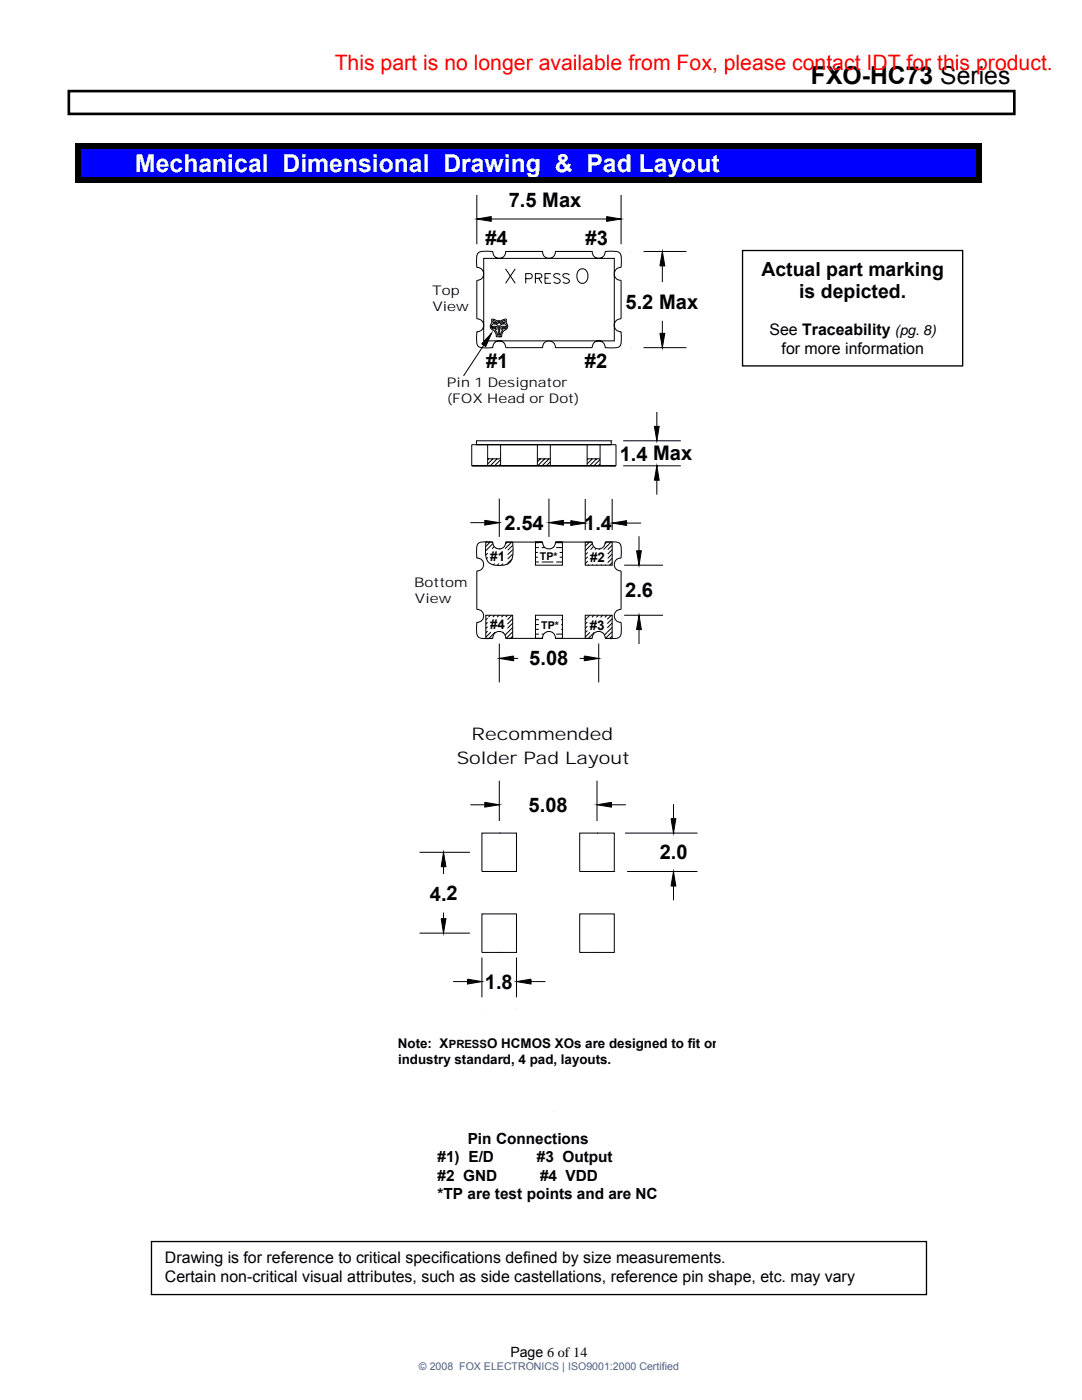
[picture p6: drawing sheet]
<svg xmlns="http://www.w3.org/2000/svg" width="216mm" height="279mm" viewBox="0 0 216 279" stroke-linecap="round" stroke-linejoin="round" font-family="sans-serif">
<path d="M13.7 18.2h188.7v4.5h-188.7z" fill="none" stroke="#000" stroke-width=".53"/>
<path d="M162.7 15.4h43.4v1.9h-43.4z" fill="#fff"/>
<path d="M162.7 15.4h43.4v1.9h-43.4z" fill="none" stroke="#fff" stroke-width=".26"/>
<path d="M31 9.3h11.5v1.7h-11.5z" fill="#fff"/>
<g fill="#00f">
<path d="M16.1 29.7h9v5.6h-9z"/>
<path d="M17.5 29.7h5.7v5.6h-5.7z"/>
<path d="M24.8 29.7h169.9v5.6h-169.9z"/>
<path d="M27 29.7h166.4v5.6h-166.4z"/>
</g>
<path d="M15 28.6h1.1v1.1h-1.1zM15 28.6h180.8v1.1h-180.8zM15 29.7h1.1v6.7h-1.1zM15 35.3h10.1v1.1h-10.1zM24.8 35.3h169.9v1.1h-169.9zM194.7 28.6h1.1v1.1h-1.1zM194.7 29.7h1.1v6.7h-1.1zM194.7 35.3h1.1v1.1h-1.1z" fill="#000"/>
<path d="M148.2 50h43.9v23h-43.9z" fill="#fff"/>
<path d="M148.2 50h43.9v23h-43.9z" fill="none" stroke="#000" stroke-width=".26"/>
<path d="M30.2 247.8h154.7v10.6h-154.7z" fill="#fff"/>
<path d="M30.2 247.8h154.7v10.6h-154.7z" fill="none" stroke="#000" stroke-width=".26"/>
<path d="M74.5 37.5h68.3v204.1h-68.3z" fill="#fff"/>
<g fill="none" stroke="#000" stroke-width=".2">
<path d="M95.1 38.9v9.8M123.9 38.9v9.8M95.1 43.7l2.9-.5v1zM95.1 51.1h.1M95.4 50.5a4.6 4.6 0 0 1 2.9-.3 1.28 1.28 0 0 0 1.3 1.4 1.28 1.28 0 0 0 1.3-1.4h7.4a1.28 1.28 0 0 0 1.2 1.4 1.28 1.28 0 0 0 1.3-1.4h7.4a1.29 1.29 0 0 0 1.3 1.4 1.29 1.29 0 0 0 1.3-1.4 4.4 4.4 0 0 1 2.9 .3 4.3 4.3 0 0 1 .2 2.9 1.29 1.29 0 0 0-1.3 1.3 1.29 1.29 0 0 0 1.3 1.2v7.7a1.29 1.29 0 0 0-1.3 1.3 1.29 1.29 0 0 0 1.3 1.3 4.5 4.5 0 0 1-.2 2.9 4.5 4.5 0 0 1-2.9 .3 1.29 1.29 0 0 0-1.3-1.4 1.29 1.29 0 0 0-1.3 1.4h-7.4a1.28 1.28 0 0 0-1.2-1.4 1.28 1.28 0 0 0-1.3 1.4h-7.4a1.28 1.28 0 0 0-1.3-1.4 1.28 1.28 0 0 0-1.3 1.4 4.6 4.6 0 0 1-2.9-.3 4.4 4.4 0 0 1-.3-2.9 1.29 1.29 0 0 0 1.4-1.3 1.29 1.29 0 0 0-1.4-1.3v-7.7a1.29 1.29 0 0 0 1.4-1.2 1.29 1.29 0 0 0-1.4-1.3 4.2 4.2 0 0 1 .3-2.9zM96.5 51.6h26.1v16.4h-26.1zM98 43.7h23.1M100.9 53.7l1.9 2.8M102.8 53.7l-1.9 2.8M104.9 55.6h.8a.51 .51 0 0 0 .5-.5 .51 .51 0 0 0-.5-.5h-.8v1.9M106.8 55.5l.3 .1a.64 .64 0 0 0 .7-.1 .64 .64 0 0 0 .2-.7l-.3-.2h-.9v1.9M107.5 55.5l.6 1"/>
<path d="M108.8 55.5h.7M109.9 54.6h-1.1v1.9h1.1M111.8 54.9a.71 .71 0 0 0-.7-.3 .71 .71 0 0 0-.6 .5l.3 .3 .7 .3 .3 .2v.3l-.5 .4-.4-.1-.4-.2M113.6 54.9a.73 .73 0 0 0-.7-.3 .73 .73 0 0 0-.6 .5l.4 .3 .6 .3 .3 .2v.3a.8 .8 0 0 1-1.3 .1M115.6 53.9a1.08 1.08 0 0 1 1.1-.1 1.08 1.08 0 0 1 .6 1 1.25 1.25 0 0 1-.3 1.3 1.25 1.25 0 0 1-1.3 .3 1.77 1.77 0 0 1-.1-2.5zM121.1 43.2l2.8 .5-2.8 .5zM123.9 51.1h.1M123.9 43.7h.1M126 50.2h.1M128.4 50.2h8.6M132.2 53.1v3.2M132.2 50.2l.5 2.9h-1z"/>
<path d="M96.5 68.9l-4 6.1M98.1 66.5l-1.2 2.7-.8-.6zM98.1 63.7l.6 .1 .6 .3h.6l.5-.3 .6-.1v.8a.83 .83 0 0 1 .3 .9 .83 .83 0 0 1-.7 .6 1.52 1.52 0 0 0-.5 1.2h-1.1a1.45 1.45 0 0 0-.9-1.5 .78 .78 0 0 1 0-1.2zM98.6 64.6l.8 .4v2h-.1l-.2-.6-.3-.6 .4-.2v-.5h-1l.1 .3h.7l-.4 .2-.5-.3 .1-.6 .4-.1M98.6 64.4l.7 .2-.4-.4-.5-.3v.5h.3M99.4 64.3h.3l-.2 .3zM100.5 64.6a.49 .49 0 0 1 .5 .7 .49 .49 0 0 1-.8 .1h.6l.1-.3h-1v.5l.4 .2-.5 1.2h-.1v-2l.9-.4M100.6 64.4l-.8 .2 .4-.4 .6-.3v.5h-.3M126 69.4h.1M128.4 69.4h8.6M131.7 66.5h1l-.5 2.9zM132.2 64v2.5"/>
<path d="M132.2 69.4h.1M94.1 88.8h28.8v4.2h-28.8zM95.1 88h26.9v.8h-26.9zM97.3 91.6h2.6M97.3 88.8v4.2M97.5 91.6l-.2 .1M98.4 91.6l-1.1 1M99.2 91.6l-1.4 1.4M99.6 99.5v7.6M99.9 91.8l-1.2 1.2M99.9 92.6l-.4 .4M99.9 88.8v4.2"/>
<path d="M107.2 88.8v4.2M107.2 91.6h2.6M107.8 91.6l-.6 .6M108.7 91.6l-1.4 1.4M109.5 99.5v7.6M109.6 91.6l-1.4 1.4M109.8 88.8v4.2M109.8 92.2l-.8 .8M116.8 99.6v6.2M117.2 91.6h2.5M117.2 88.8v4.2M117.3 91.6l-.1 .1"/>
<path d="M118.2 91.6l-1 1M119 91.6l-1.4 1.4M119.7 91.7l-1.2 1.3M119.7 92.6l-.3 .4M119.7 88.8v4.2M122 88h.1M122 93h.1M122.2 99.6v6.2M124.4 88h11.4M124.4 93h11.4M130.6 85.1h.9l-.4 2.9zM131.1 82.2v2.9"/>
<path d="M131.1 95.8v2.9M131.1 93l.4 2.8h-.9zM131.1 93h.1M93.9 104.3h2.8M96.7 103.8l2.9 .5-2.9 .5zM96.9 108.2h.1M97.3 110.4l-.4 .4M97.3 111.2l-.3 .3M97.8 108.2l-.9 .9M98.3 108.5l-1.4 1.4M98.3 108.2h-1.4v.7a5 5 0 0 0 .6 3.3 3.8 3.8 0 0 0 4.4-.1 4.4 4.4 0 0 0 .5-2.9l-.1-1h-1.4M98.3 108.2a4.5 4.5 0 0 0-2.9 .3 4.4 4.4 0 0 0-.3 2.9 1.28 1.28 0 0 1 1.4 1.3 1.28 1.28 0 0 1-1.4 1.2v7.7a1.29 1.29 0 0 1 1.4 1.3 1.29 1.29 0 0 1-1.4 1.3 4.3 4.3 0 0 0 .3 2.9 4.5 4.5 0 0 0 2.9 .3"/>
<path d="M98.3 108.2a1.28 1.28 0 0 0 1.3 1.3 1.28 1.28 0 0 0 1.3-1.3M98.6 109.1l-.4 .4M98.7 112.5l-.3 .2M99.1 109.5h.1M99.5 112.5l-.3 .3M99.6 109.6h.1M100.4 112.5l-.3 .3M100.9 108.2h7.4M101.2 108.2l-.3 .3M101.3 112.5l-.2 .2M102.1 108.2l-1.3 1.3M102.2 111.6l-.9 .8"/>
<path d="M102.3 108.8l-1 1M102.3 109.7l-1 1M102.3 110.6l-1 1M106.8 108.3h.7M106.8 109.3h.7M106.8 110.3h.5M106.8 111.2h.5M106.8 112.2h.7M108.1 108.3h.2M108.1 109.3h.7M108.1 112.2h2.3M108.3 108.2a1.28 1.28 0 0 0 1.2 1.3 1.28 1.28 0 0 0 1.3-1.3"/>
<path d="M108.3 108.2h-1.5v4.6h5.4v-4.6h-1.4M109.5 104.3l2.9-.5v1zM109.5 104.3h.1M109.5 109.6h.1M110.3 109.3h.1M110.8 108.2h7.4M111 108.3h1.2M111 109.3h1.2M111 112.2h1.2M111 104.4h2.9M111.7 110.3h.5M111.7 111.2h.5"/>
<path d="M112.4 104.3h2.9M113.9 103.9l2.9 .5-2.9 .5zM117.3 110.3l-.5 .4M117.3 111.1l-.5 .5M117.3 112l-.5 .5M117.5 112.7l-.2 .1M117.6 108.2l-.8 .8M118.2 108.2a1.29 1.29 0 0 0 1.3 1.3 1.29 1.29 0 0 0 1.3-1.3M118.2 108.2h-1.4v4.6h5.4v-4.6h-1.4M118.2 108.5l-1.4 1.4M118.3 112.7l-.1 .1M118.4 109.1l-.6 .6"/>
<path d="M118.9 109.5l-.2 .2M119.2 112.7l-.2 .1M119.7 109.5l-.1 .2M120 112.7l-.1 .1M120.8 108.2a4.4 4.4 0 0 1 2.9 .3 4.6 4.6 0 0 1 .2 2.9 1.28 1.28 0 0 0-1.3 1.3 1.28 1.28 0 0 0 1.3 1.2v7.7a1.29 1.29 0 0 0-1.3 1.3 1.29 1.29 0 0 0 1.3 1.3 4.4 4.4 0 0 1-.2 2.9 4.4 4.4 0 0 1-2.9 .3M120.9 112.7l-.1 .1M121.1 108.2l-.4 .3M121.9 108.2l-1.5 1.5M122.2 112.8h.1M122.2 108.8l-.9 .9M122.2 109.7l-.9 .9M122.2 110.5l-.9 .9"/>
<path d="M122.2 111.4l-.9 .9M122.2 112.3l-.6 .5M122.2 104.4l2.8-.5v1zM122.2 108.2h.1M122.2 104.4h.1M124.5 112.8h7.8M125 104.4h2.9M127 109.9h1l-.5 2.9zM127.5 107v2.9M97 122.8l-.1 .1M97.3 123.3l-.4 .4M97.3 124.2l-.4 .4"/>
<path d="M97.3 125.1l-.4 .3M97.3 125.9l-.4 .4M97.9 122.8l-.4 .4M97.9 126.2l-1 1M98.3 127.4h-1.4v-4.6h5.4v4.6h-1.4M98.3 127.4a1.28 1.28 0 0 1 1.3-1.4 1.28 1.28 0 0 1 1.3 1.4M98.7 122.8l-.4 .4M98.8 126.2l-1.2 1.2M99.6 122.8l-.4 .4M99.6 131.4l2.9-.5v1zM99.6 126h.1M99.6 128.4v7.8"/>
<path d="M100.5 122.8l-.4 .4M100.5 126.2l-.1 .1M100.9 127.4h7.4M101.3 122.8l-.4 .4M102.2 122.8l-.9 .9M102.3 123.5l-1 1M102.3 124.4l-1 1M102.3 125.2l-1.5 1.5M102.3 126.1l-1.3 1.3M102.3 127l-.4 .4M102.5 131.4h.9M106.8 123.7h.7"/>
<path d="M106.8 124.7h.7M106.8 125.6h.7M106.8 126.6h.7M108.1 126.6h.4M108.3 127.4a1.28 1.28 0 0 1 1.2-1.4 1.28 1.28 0 0 1 1.3 1.4M108.3 127.4h-1.5v-4.6h5.4v4.6h-1.4M110.8 127.4h7.4M111 126.6h1.2M112 123.7h.2M112 124.7h.2M112 125.6h.2M115.7 131.4h.9"/>
<path d="M116.6 130.9l2.9 .5-2.9 .5zM116.8 122.8h.1M117.2 123.3l-.4 .4M117.2 124.1l-.4 .4M117.2 125l-.4 .4M117.2 125.8l-.4 .5M117.7 122.8l-.5 .4M117.7 126.2l-.9 .9M118.2 127.4h-1.4v-4.6h5.4v4.6h-1.4M118.2 127.4a1.29 1.29 0 0 1 1.3-1.4 1.29 1.29 0 0 1 1.3 1.4M118.5 122.8l-.4 .4M118.6 126.2l-1.2 1.2"/>
<path d="M119.4 122.8l-.4 .4M119.5 126h.1M119.5 131.4h.1M119.5 128.4v7.8M120.3 122.8l-.5 .4M120.3 126.2l-.1 .1M121.1 122.8l-.4 .4M122 122.8l-.8 .8M122.2 122.8h.1M122.2 123.5l-1 1M122.2 124.3l-1 1M122.2 125.2l-1.6 1.5"/>
<path d="M122.2 126.1l-1.4 1.3M122.2 126.9l-.5 .5M124.5 122.8h7.8M127.5 122.8l.5 2.8h-1zM127.5 125.6v2.9M99.6 155.8v8.1M119.1 155.8v8.1M83.7 170.1h10.1M88.5 170.1l.5 2.9h-1zM88.5 173v1.4M93.9 160.6h2.8M96.2 166.3h6.9v7.6h-6.9z"/>
<path d="M96.2 170.1h.1M96.7 160.1l2.9 .5-2.9 .5zM99.6 166.3h.1M115.7 166.3h6.9v7.6h-6.9zM119.1 160.6h.1M119.1 160.6l2.9-.5v1zM119.1 166.3h.1M122 160.6h2.9M122.3 166.3h.1M122.7 173.9h.1M124.7 166.3h14.5M125.1 173.9h14.1"/>
<path d="M133.9 163.4h1l-.5 2.9zM134.4 160.5v2.9M134.4 176.8v2.9M134.4 173.9l.5 2.9h-1zM134.4 166.3h.1M83.7 186.2h10.1M88 183.3h1l-.5 2.9zM88.5 182.1v1.2M90.4 195.9h2.9M93.3 195.4l2.9 .5-2.9 .5zM96.2 182.4h6.9v7.7h-6.9zM96.2 186.2h.1"/>
<path d="M96.2 191.1v7.9M96.2 195.9h.1M99.6 190.1h.1M103.1 195.9l2.9-.5v1zM103.1 191.1v7.9M106 195.9h2.8M115.7 182.4h6.9v7.7h-6.9zM119.1 190.1h.1M86.4 211.9h.1M96.2 201.4h.1M100.4 211h.1M103.1 201.4h.1"/>
<path d="M110.7 221.8h.1"/>
</g>
<g fill="#000">
<path d="M95.1 43.7l2.9-.5v1zM121.1 43.2l2.8 .5-2.8 .5zM132.2 50.2l.5 2.9h-1zM98.1 66.5l-1.2 2.7-.8-.6zM131.7 66.5h1l-.5 2.9zM130.6 85.1h.9l-.4 2.9zM131.1 93l.4 2.8h-.9zM96.7 103.8l2.9 .5-2.9 .5zM109.6 104.3l2.8-.5v1zM113.9 103.9l2.9 .5-2.9 .5zM122.2 104.4l2.8-.5v1zM127 109.9h1l-.5 2.9z"/>
<path d="M99.6 131.4l2.9-.5v1zM116.6 130.9l2.9 .5-2.9 .5zM127.5 122.8l.5 2.8h-1zM88.5 170.1l.5 2.9h-1zM96.7 160.1l2.9 .5-2.9 .5zM119.1 160.6l2.9-.5v1zM134.4 173.9l.5 2.9h-1zM133.9 163.4h1l-.5 2.9zM88 183.3h1l-.5 2.9zM93.3 195.4l2.9 .5-2.9 .5zM103.1 195.9l2.9-.5v1z"/>
</g>
<path d="M98.4 63.7h.1M100.8 63.7h.1" fill="none" stroke="#659aff" stroke-width=".2"/>
<text font-size="4.9" x="161.8" y="16.7">FXO-HC73 Series</text>
<text font-size="4.9" fill="#fff" x="27" y="34.3">Mechanical Dimensional Drawing &amp; Pad Layout</text>
<text font-size="4.2" fill="#f00" x="66.8" y="13.9">This part is no longer available from Fox, please contact IDT for this product.</text>
<g font-size="4">
<text x="101.5" y="41.3">7.5 Max</text>
<text x="96.9" y="48.9">#4</text>
<text x="116.8" y="48.9">#3</text>
<text x="124.8" y="61.6">5.2 Max</text>
<text x="97" y="73.5">#1</text>
<text x="116.7" y="73.5">#2</text>
<text x="123.7" y="91.9">1.4 Max</text>
<text x="100.7" y="105.7">2.54</text>
<text x="116.6" y="105.8">1.4</text>
<text x="124.7" y="119.2">2.6</text>
<text x="105.6" y="132.8">5.08</text>
<text x="105.5" y="162">5.08</text>
<text x="131.6" y="171.5">2.0</text>
<text x="85.8" y="179.7">4.2</text>
<text x="96.8" y="197.3">1.8</text>
</g>
<g font-size="3.9">
<text x="151.9" y="55">Actual part marking</text>
<text x="159.5" y="59.5">is depicted.</text>
</g>
<g font-size="3.5">
<text x="94.1" y="147.6">Recommended</text>
<text x="91.1" y="152.4">Solder Pad Layout</text>
</g>
<g font-size="3.2">
<text x="153.5" y="66.9">See Traceability</text>
<text x="156" y="70.6">for more information</text>
<text x="32.9" y="255.8">Certain non-critical visual attributes, such as side castellations, reference pin shape, etc. may vary</text>
<text x="32.9" y="252.1">Drawing is for reference to critical specifications defined by size measurements.</text>
</g>
<g font-size="3.1">
<text x="87.3" y="231.9">#1) E/D</text>
<text x="93.3" y="228.2">Pin Connections</text>
<text x="107.1" y="231.9">#3 Output</text>
<text x="87.3" y="239.3">*TP are test points and are NC</text>
<text x="87.3" y="235.6">#2 GND</text>
<text x="107.8" y="235.6">#4 VDD</text>
</g>
<g font-size="2.8">
<text x="178.6" y="66.9">(pg. 8)</text>
<text x="101.8" y="270.8">Page 6 of 14</text>
</g>
<g font-size="2.7">
<text x="86.2" y="58.9">Top</text>
<text x="86.3" y="62.1">View</text>
<text x="89.2" y="77.2">Pin 1 Designator</text>
<text x="89.2" y="80.5">(FOX Head or Dot)</text>
<text x="97.8" y="112">#1</text>
<text x="117.8" y="112.1">#2</text>
<text x="82.6" y="117.2">Bottom</text>
<text x="82.8" y="120.4">View</text>
<text x="97.8" y="125.6">#4</text>
<text x="117.7" y="125.7">#3</text>
<text x="79.4" y="209.2">Note: X</text>
<text x="97.2" y="209.2">O HCMOS XOs are designed to fit on</text>
<text x="79.4" y="212.4">industry standard, 4 pad, layouts.</text>
</g>
<text font-size="2.3" x="89.5" y="209.2">PRESS</text>
<g font-size="2.1">
<text x="107.7" y="111.8">TP*</text>
<text x="108" y="125.4">TP*</text>
</g>
<text font-size="2.1" fill="#33659a" x="83.6" y="273.5">© 2008 FOX ELECTRONICS | ISO9001:2000 Certified</text>
</svg>
